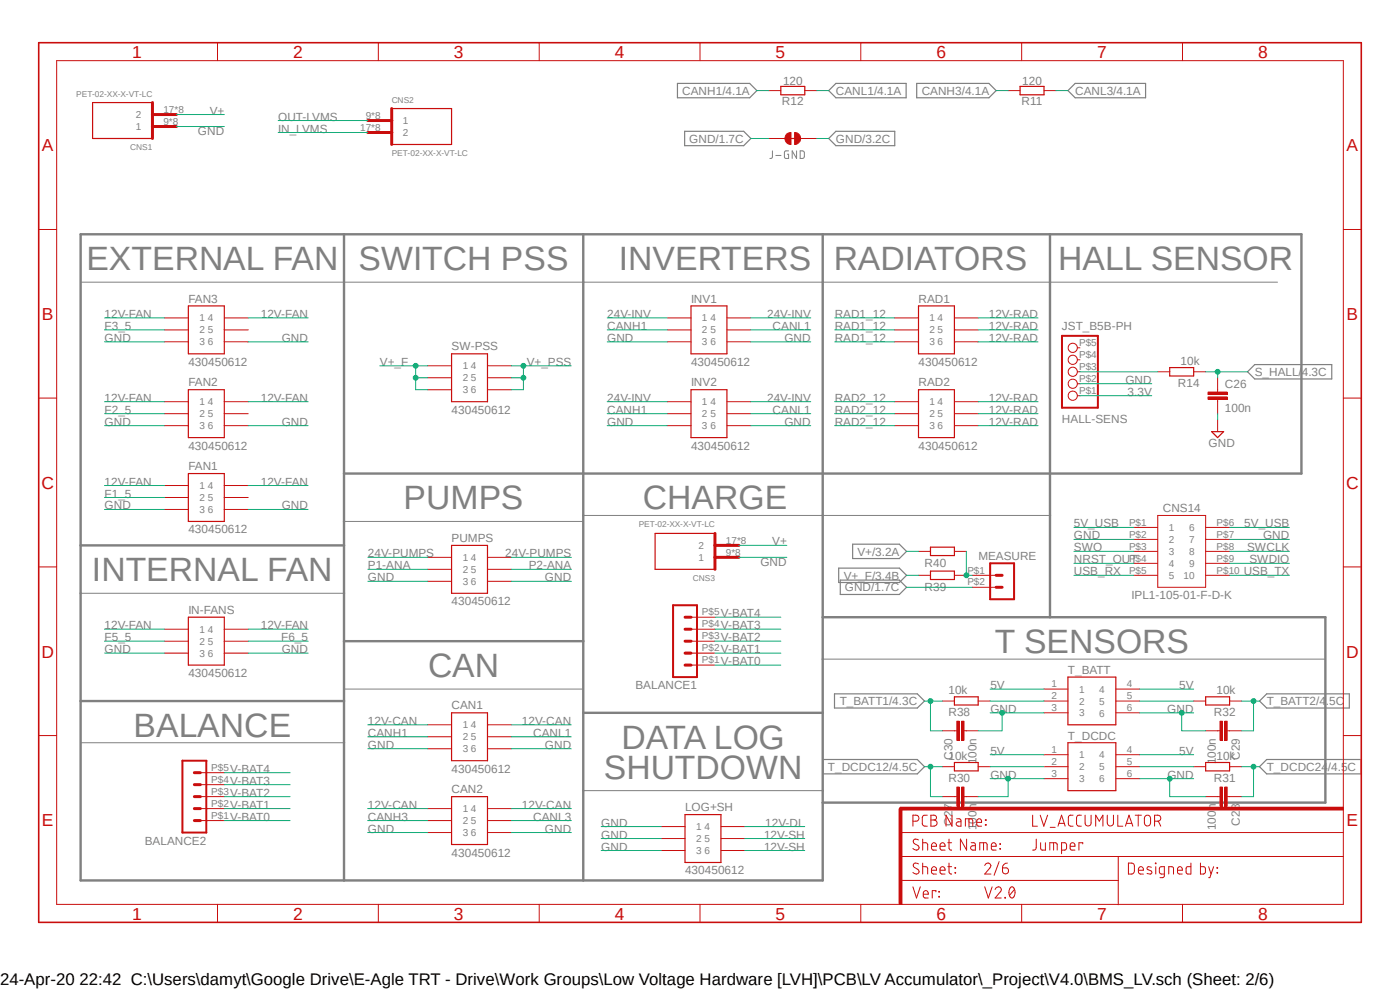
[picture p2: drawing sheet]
<svg xmlns="http://www.w3.org/2000/svg" width="297mm" height="210mm" viewBox="0 0 297 210" stroke-linecap="round" stroke-linejoin="round" font-family="sans-serif">
<path d="M7.9 8.8l281.2 187.2M289.1 8.8l-281.2 187.2" fill="none" stroke="#fff" stroke-width=".21"/>
<g fill="none" stroke="#808080" stroke-width=".21">
<path d="M163.9 32v1.3a.4 .4 0 0 1-.6 .3M164.6 33h1.1M167.3 32h-.5l-.3 .2-.1 1.1 .2 .3h.7v-.9h-.3M169 32v1.6l-.9-1.6v1.6M169.8 32h.6a1.3 1.3 0 0 1 .2 1.4l-.2 .2h-.6zM17.1 49.7v66M17.1 59.9h253.9M73 49.7v50.8M73 110.6h50.7M123.7 109.3h99.1M17.1 125.9h55.9M174.5 139.8h106.7"/>
<path d="M17.1 157.6h55.9M73 146.2h50.7M123.7 167.7h50.8"/>
</g>
<path d="M73 49.7v137.1M123.7 49.7v137.1M174.5 49.7v137.1h-157.4v-137.1h259v50.8h-203.1M222.8 49.7v81.2M17.1 115.7h55.9M73 136h50.7M174.5 130.9h106.7v39.4h-106.7M17.1 148.7h55.9M123.7 151.2h50.8" fill="none" stroke="#808080" stroke-width=".51"/>
<g fill="none" stroke="#808080" stroke-width=".25">
<path d="M143.7 17.7h15.3l1.6 1.5-1.6 1.5h-15.3zM175.8 19.2l1.5-1.5h14.9v3h-14.9zM194.5 17.7h15.3l1.5 1.5-1.5 1.5h-15.3zM226.6 19.2l1.5-1.5h14.9v3h-14.9zM145.2 27.9h12.6l1.5 1.5-1.5 1.5h-12.6zM175.8 29.4l1.5-1.5h12.5v3h-12.5zM264.7 78.9l1.5-1.6h16.3v3.1h-16.3zM180.9 115.4h9.9l1.5 1.6-1.5 1.5h-9.9zM177.9 120.5h12.9l1.5 1.5-1.5 1.6h-12.9zM178.3 123.1h12.5l1.5 1.5-1.5 1.5h-12.5zM177 147.2h17.6l1.5 1.5-1.5 1.5h-17.6zM267.2 148.7l1.5-1.5h17.6v3h-17.6z"/>
<path d="M174.6 161.1h20l1.5 1.5-1.5 1.6h-20zM267.2 162.6l1.5-1.5h20.1v3.1h-20.1z"/>
</g>
<path d="M190.8 171.5h.5v20.4h-.5z" fill-rule="evenodd" fill="#c90d0c"/>
<path d="M190.8 171.5h.5v20.4h-.5z" fill="none" stroke="#c90d0c" stroke-width=".21"/>
<path d="M191 171.2h94v.6h-94z" fill-rule="evenodd" fill="#c90d0c"/>
<g fill="none" stroke="#c90d0c" stroke-width=".21">
<path d="M12 12.9h273v179h-273zM46.1 9.1v3.8M80.3 9.1v3.8M114.4 9.1v3.8M148.5 9.1v3.8M163.1 19.2h2.6M170.7 19.2h2.6M182.6 9.1v3.8M216.7 9.1v3.8M250.9 9.1v3.8M8.2 48.7h3.8M285 48.7h3.8"/>
<path d="M8.2 84.5h3.8M285 84.5h3.8M240.5 111.9h5.1M240.5 114.4h5.1M240.5 117h5.1M240.5 119.5h5.1M245.6 109.3h10.2v15.3h-10.2zM255.8 111.9h5.1M255.8 114.4h5.1M255.8 117h5.1M255.8 119.5h5.1M8.2 120.3h3.8"/>
<path d="M240.5 122h5.1M255.8 122h5.1M285 120.3h3.8M8.2 156h3.8M285 156h3.8M191 171.2h94v.6h-94zM191.1 176.6h93.9M193.7 174.2h.6a.64 .64 0 0 0 .7-.6 .64 .64 0 0 0-.7-.7h-.6v2.4M194.9 178.2l-.3-.1a.54 .54 0 0 0-.8 .1 .54 .54 0 0 0 .2 .8l.7 .4a.59 .59 0 0 1 .1 .8 .59 .59 0 0 1-.9 0l-.2-.2M195.7 178.8h.9l.1 .2 .1 1.3M195.7 178v2.3M196.7 172.9l-.8 .1-.2 .4v1.5l.3 .3 .7 .1"/>
<path d="M197.5 172.9h.7a.51 .51 0 0 1 .5 .5 .51 .51 0 0 1-.5 .5 .66 .66 0 0 1 .6 .7 .66 .66 0 0 1-.6 .7h-.7zM197.5 173.9h.7M197.6 179.5h1.1a.55 .55 0 0 0-.4-.7 .55 .55 0 0 0-.7 .5v.7l.2 .3h.9M199.4 179.5h1.1a.55 .55 0 0 0-.4-.7 .55 .55 0 0 0-.7 .5l.1 .8 .3 .2h.7M201.1 178.8h.8M201.3 178v2a.43 .43 0 0 0 .6 .3M202 172.9v2.4l-1.3-2.4v2.4M202.9 173.7h.8l.2 .4v1.2h-.6a.47 .47 0 0 1-.5-.5 .47 .47 0 0 1 .5-.5h.6M204.8 175.3v-1.6h1.4l.2 .4v1.2M205.1 178v2.3l-1.3-2.3v2.3M205.6 173.7v1.6M206 178.8h.8l.1 .4v1.1h-.5a.47 .47 0 0 1-.5-.4 .47 .47 0 0 1 .5-.5h.5"/>
<path d="M207.2 174.5h1a.54 .54 0 0 0-.3-.8 .54 .54 0 0 0-.7 .5v.7l.2 .3 .8 .1M208.7 178.8v1.5M209 173.9l.2 .1zM209 174.9l.2 .1zM210.3 179.5h1a.54 .54 0 0 0-.3-.7 .54 .54 0 0 0-.7 .5v.7l.2 .3h.8M212.1 179l.2 .1zM219.1 172.9v2.4h1M219.8 178v1.8a.56 .56 0 0 1-.7 .5M220.7 172.9l.7 2.4 .8-2.4M220.8 178.8v1.2l.1 .3h.2h.7v-1.5M222.8 175.5h1.1M223.5 178.8v1.5"/>
<path d="M224.5 175.3l.7-2.4 .8 2.4M224.6 174.7h1.2M227 179.5h1a.54 .54 0 0 0-.3-.7 .54 .54 0 0 0-.7 .5v.7l.2 .3h.8M227.7 172.9l-.8 .1-.2 .4 .1 1.7 .9 .2M229.4 172.9l-.8 .1-.2 .4v1.5l.3 .3 .7 .1M229.7 179v-.2h-.8v1.5M230.2 172.9v1.7a.64 .64 0 0 0 .6 .6 .64 .64 0 0 0 .7-.6v-1.7M232.5 175.3v-2.4l.7 1.3 .8-1.3v2.4M234.9 172.9v1.7a.66 .66 0 0 0 .7 .6 .66 .66 0 0 0 .6-.6v-1.7M237.2 172.9v2.4h1M238.8 175.3l.7-2.4 .8 2.4M239 174.7h1.1"/>
<path d="M240.8 172.9h1.3M241.5 172.9v2.4M243 173.1a.65 .65 0 0 1 .7-.1 .65 .65 0 0 1 .4 .6v1a.66 .66 0 0 1-.7 .6 .66 .66 0 0 1-.6-.6v-1zM244.9 174.2h.7a.64 .64 0 0 0 .7-.6 .64 .64 0 0 0-.7-.7h-.7v2.4M245.7 174.2l.6 1.1M46.1 191.9v3.8M80.3 191.9v3.8M114.4 191.9v3.8M148.5 191.9v3.8M182.6 191.9v3.8M191.1 186.8h46.1M191.1 181.7h93.9"/>
<path d="M193.7 188.1l.7 2.4 .8-2.4M194.9 183.3l-.3-.2a.54 .54 0 0 0-.7 .1 .54 .54 0 0 0-.1 .7 1.75 1.75 0 0 1 1.2 1l-.1 .2a.75 .75 0 0 1-1.2 0M195.7 183.9h.7l.3 .1 .1 1.4M195.7 183.1v2.3M195.9 189.7h1a.55 .55 0 0 0-.3-.8 .55 .55 0 0 0-.7 .5v.9l.4 .2h.6M197.6 184.6h1.1a.55 .55 0 0 0-.4-.7 .55 .55 0 0 0-.7 .5l.1 .8 .3 .2h.7M198.5 189.2v-.3h-.7v1.6M199.2 189.1l.1 .1zM199.2 190.2l.1 .1zM199.4 184.6h1.1a.55 .55 0 0 0-.4-.7 .55 .55 0 0 0-.7 .5l.1 .8 .3 .2h.7M201.1 183.9h.8M201.3 183.1v1.9l.2 .3 .4 .1"/>
<path d="M202.6 184l.1 .2zM202.6 185.1l.1 .1zM207.9 180.3v-1.5h1.4l.1 .4v1.1M208.9 183.6a.63 .63 0 0 1 .9-.5 .63 .63 0 0 1 .2 1l-1.1 1.3h1.3M208.9 188.1l.8 2.4 .8-2.4M211.1 188.7a.64 .64 0 0 1 .9-.5 .64 .64 0 0 1 .2 1l-1.1 1.3h1.3M212 182.8l-1.1 2.9M212.1 180l.2 .1zM212.7 184.1h.7a.65 .65 0 0 1 .6 .7 .65 .65 0 0 1-.7 .6 .65 .65 0 0 1-.6-.7zM213.2 190.4l.1 .1zM213.7 183.1a1.01 1.01 0 0 0-1 1M214.3 188.3a.46 .46 0 0 1 .8 .2 1.46 1.46 0 0 1-.4 2 1.46 1.46 0 0 1-.4-2.2z"/>
<path d="M215.2 188.7l-1 1.2M216.7 191.9v3.8M222.7 180.3v-1.5h1.2l.3 .2 .1 1.3M225.2 180.3h.9l.1-.2 .1-.9-.2-.4h-.9v2.3M237.2 181.7v10.2M239.4 183.1h.6a.59 .59 0 0 1 .7 .6v1a.65 .65 0 0 1-.7 .7h-.6zM241.5 184.6h1.1a.55 .55 0 0 0-.4-.7 .55 .55 0 0 0-.7 .5l.1 .8 .3 .2h.7M244.3 184a.57 .57 0 0 0-1 .2l.1 .2 .8 .3 .1 .5a.71 .71 0 0 1-1 .1M245.1 183.1l.1 .1zM245.2 183.9v1.5M247 185.4h-.6l-.4-.2v-1l.2-.3h.8v1.9l-.2 .3-.7 .1M247.9 185.4v-1.5h.7l.3 .1 .1 1.4"/>
<path d="M249.8 184.6h1a.54 .54 0 0 0-.3-.7 .54 .54 0 0 0-.7 .5l.1 .8 .3 .2h.6M250.9 191.9v3.8M252.6 183.1v2.3l-.8-.1a1.36 1.36 0 0 1-.1-1.3l.3-.1h.6M254.7 183.1v2.3l.8-.1 .2-.3v-1l-.4-.1h-.6M256.4 183.9l.5 1.5M257.5 183.9l-.8 2.3h-.3M258.2 185.1l.1 .1zM258.2 184l.1 .2z"/>
</g>
<path d="M192.3 171.5h-1.2v1.3" fill="none" stroke="#c90d0c" stroke-width=".64"/>
<path d="M8.2 9.1h280.6v186.6h-280.6z" fill="none" stroke="#c90d0c" stroke-width=".34"/>
<path d="M165.7 18.3h5v1.8h-5z" fill="none" stroke="#c90d0c" stroke-width=".25"/>
<path d="M166.5 29.4h1.3v1.2a1.23 1.23 0 0 1-1.3-1.2z" fill-rule="evenodd" fill="#c90d0c"/>
<path d="M166.5 29.4h1.3v1.2a1.23 1.23 0 0 1-1.3-1.2z" fill="none" stroke="#c90d0c" stroke-width=".21"/>
<path d="M166.9 28.4l.9-.3v1.3h-1.3z" fill-rule="evenodd" fill="#c90d0c"/>
<path d="M166.9 28.4l.9-.3v1.3h-1.3z" fill="none" stroke="#c90d0c" stroke-width=".21"/>
<path d="M168.6 28.1a1.27 1.27 0 0 1 1.3 1.3 1.27 1.27 0 0 1-1.3 1.2z" fill-rule="evenodd" fill="#c90d0c"/>
<g fill="none" stroke="#c90d0c" stroke-width=".21">
<path d="M213.9 19.2h2.5M221.5 19.2h2.5M32.3 26.8h5.1M32.3 24.3h5.1M78 25.6h5.1M78 28.1h5.1M163.1 29.4h3.4M168.6 28.1a1.27 1.27 0 0 1 1.3 1.3 1.27 1.27 0 0 1-1.3 1.2zM169.8 29.4h3.5M34.9 67.4h5.1M34.9 70h5.1M34.9 72.5h5.1"/>
<path d="M47.6 67.4h5.1M47.6 70h5.1M47.6 72.5h5.1M90.7 77.6h5.1M103.4 77.6h5.1M141.5 67.4h5.1M141.5 70h5.1M141.5 72.5h5.1M154.2 67.4h5.1M154.2 70h5.1M154.2 72.5h5.1M189.8 67.4h5.1"/>
<path d="M189.8 70h5.1M189.8 72.5h5.1M202.5 67.4h5M202.5 70h5M202.5 72.5h5M228.6 78.9h.5M228.6 76.3h.5M228.6 73.8h.5M34.9 85.2h5.1M34.9 87.8h5.1M34.9 90.3h5.1M47.6 85.2h5.1"/>
<path d="M47.6 87.8h5.1M47.6 90.3h5.1M90.7 80.1h5.1M90.7 82.7h5.1M103.4 80.1h5.1M103.4 82.7h5.1M141.5 85.2h5.1M141.5 87.8h5.1M141.5 90.3h5.1M154.2 85.2h5.1M154.2 87.8h5.1M154.2 90.3h5.1"/>
<path d="M189.8 85.2h5.1M189.8 87.8h5.1M189.8 90.3h5.1M202.5 85.2h5M202.5 87.8h5M202.5 90.3h5M228.6 83.9h.5M228.6 81.4h.5M258.3 82.7v.5M258.3 84.7v.5M34.9 103h5.1M34.9 105.5h5.1"/>
<path d="M34.9 108.1h5.1M47.6 103h5.1M47.6 105.5h5.1M47.6 108.1h5.1M90.7 118.2h5.1M103.4 118.2h5.1M151.7 118.2h5.1M151.7 115.7h5.1M34.9 133.5h5.1M34.9 136h5.1M34.9 138.6h5.1M47.6 133.5h5.1"/>
<path d="M47.6 136h5.1M47.6 138.6h5.1M90.7 120.8h5.1M90.7 123.3h5.1M103.4 120.8h5.1M103.4 123.3h5.1M90.7 153.8h5.1M90.7 156.3h5.1M90.7 158.8h5.1M103.4 153.8h5.1M103.4 156.3h5.1M103.4 158.8h5.1"/>
<path d="M90.7 171.5h5.1M90.7 174.1h5.1M90.7 176.6h5.1M103.4 171.5h5.1M103.4 174.1h5.1M103.4 176.6h5.1M140.3 175.3h5M140.3 177.9h5M153 175.3h5M153 177.9h5M140.3 180.4h5M153 180.4h5"/>
<circle cx="227.6" cy="78.9" r=".98"/>
<circle cx="227.6" cy="73.8" r=".98"/>
<circle cx="227.6" cy="76.3" r=".98"/>
<circle cx="227.6" cy="81.4" r=".98"/>
<circle cx="227.6" cy="83.9" r=".98"/>
</g>
<g fill="none" stroke="#c90d0c" stroke-width=".25">
<path d="M216.4 18.3h5.1v1.8h-5.1zM32.3 21.8h-12.7v7.6h12.7M83.1 23h12.7v7.6h-12.7M167.2 29.4h1.8M40 64.9h7.6v10.2h-7.6zM95.8 75.1h7.6v10.1h-7.6zM146.6 64.9h7.6v10.2h-7.6zM194.9 64.9h7.6v10.2h-7.6zM40 82.7h7.6v10.1h-7.6zM146.6 82.7h7.6v10.1h-7.6zM194.9 82.7h7.6v10.1h-7.6zM40 100.5h7.6v10.1h-7.6z"/>
<path d="M95.8 115.7h7.6v10.2h-7.6zM151.7 113.2h-12.7v7.6h12.7M40 130.9h7.6v10.2h-7.6zM95.8 151.2h7.6v10.2h-7.6zM95.8 169h7.6v10.2h-7.6zM145.3 172.8h7.7v10.2h-7.7z"/>
</g>
<path d="M32.3 21.8v7.6M32.3 24.3h5.1M32.3 26.8h5.1M78 28.1h5.1M78 25.6h5.1M83.1 23v7.6M151.7 113.2v7.6M151.7 115.7h5.1M151.7 118.2h5.1" fill="none" stroke="#c90d0c" stroke-width=".64"/>
<path d="M225.3 71.2h7.6v15.3h-7.6z" fill="none" stroke="#c90d0c" stroke-width=".42"/>
<path d="M256.3 84.2h4v.5h-4z" fill-rule="evenodd" fill="#c90d0c"/>
<path d="M256.3 84.2h4v.5h-4z" fill="none" stroke="#c90d0c" stroke-width=".21"/>
<path d="M256.3 83.2h4v.5h-4z" fill-rule="evenodd" fill="#c90d0c"/>
<path d="M245.6 78.9h2.6M253.2 78.9h2.6M256.3 83.2h4v.5h-4zM258.3 80.1v2.6M258.3 85.2v2.6M258.3 89v2.6M202.5 169h.5M204.5 169h.5" fill="none" stroke="#c90d0c" stroke-width=".21"/>
<path d="M248.2 78h5v1.8h-5zM257 91.6h2.6l-1.3 1.2z" fill="none" stroke="#c90d0c" stroke-width=".25"/>
<path d="M204 167h.5v4h-.5z" fill-rule="evenodd" fill="#c90d0c"/>
<path d="M204 167h.5v4h-.5z" fill="none" stroke="#c90d0c" stroke-width=".21"/>
<path d="M203 167h.5v4h-.5z" fill-rule="evenodd" fill="#c90d0c"/>
<path d="M199.9 169h2.6M199.9 162.6h2.6M203 167h.5v4h-.5zM205 169h2.5M207.5 162.6h2.6M258.3 169h.5M260.3 169h.6" fill="none" stroke="#c90d0c" stroke-width=".21"/>
<path d="M202.5 161.8h5v1.7h-5z" fill="none" stroke="#c90d0c" stroke-width=".25"/>
<path d="M258.8 167h.5v4h-.5z" fill-rule="evenodd" fill="#c90d0c"/>
<path d="M258.8 167h.5v4h-.5z" fill="none" stroke="#c90d0c" stroke-width=".21"/>
<path d="M259.8 167h.5v4h-.5z" fill-rule="evenodd" fill="#c90d0c"/>
<path d="M258.3 155h.5M260.3 155h.6M253.2 162.6h2.6M255.8 169h2.5M259.8 167h.5v4h-.5zM260.9 169h2.5M260.9 162.6h2.5" fill="none" stroke="#c90d0c" stroke-width=".21"/>
<path d="M255.8 161.8h5.1v1.7h-5.1z" fill="none" stroke="#c90d0c" stroke-width=".25"/>
<path d="M258.8 153h.5v4.1h-.5z" fill-rule="evenodd" fill="#c90d0c"/>
<path d="M258.8 153h.5v4.1h-.5z" fill="none" stroke="#c90d0c" stroke-width=".21"/>
<path d="M259.8 153h.5v4.1h-.5z" fill-rule="evenodd" fill="#c90d0c"/>
<path d="M202.5 155h.5M204.5 155h.5M253.2 148.7h2.6M255.8 155h2.5M259.8 153h.5v4.1h-.5zM260.9 155h2.5M260.9 148.7h2.5" fill="none" stroke="#c90d0c" stroke-width=".21"/>
<path d="M255.8 147.8h5.1v1.8h-5.1z" fill="none" stroke="#c90d0c" stroke-width=".25"/>
<path d="M204 153h.5v4.1h-.5z" fill-rule="evenodd" fill="#c90d0c"/>
<path d="M204 153h.5v4.1h-.5z" fill="none" stroke="#c90d0c" stroke-width=".21"/>
<path d="M203 153h.5v4.1h-.5z" fill-rule="evenodd" fill="#c90d0c"/>
<g fill="none" stroke="#c90d0c" stroke-width=".21">
<path d="M194.9 117h2.5M202.5 117h2.5M146.6 138.6h5.1M146.6 136h5.1M146.6 133.5h5.1M146.6 130.9h5.1M194.9 122h2.5M202.5 122h2.5M206.2 122h5.1M206.2 124.6h5.1M146.6 141.1h5.1M199.9 155h2.6"/>
<path d="M199.9 148.7h2.6M203 153h.5v4.1h-.5zM205 155h2.5M207.5 148.7h2.6M221.5 148.7h5.1M221.5 146.2h5.1M221.5 151.2h5.1M236.7 148.7h5.1M236.7 146.2h5.1M236.7 151.2h5.1M42.5 174.1h5.1M42.5 171.5h5.1"/>
<path d="M42.5 169h5.1M42.5 166.5h5.1M42.5 163.9h5.1M221.5 160.1h5.1M221.5 162.6h5.1M221.5 165.2h5.1M236.7 160.1h5.1M236.7 162.6h5.1M236.7 165.2h5.1"/>
</g>
<path d="M197.4 116.1h5.1v1.8h-5.1zM197.4 121.2h5.1v1.7h-5.1zM202.5 147.8h5v1.8h-5zM226.6 143.6h10.1v10.2h-10.1zM226.6 157.6h10.1v10.1h-10.1z" fill="none" stroke="#c90d0c" stroke-width=".25"/>
<path d="M210.1 119.5h5v7.6h-5zM142.8 128.4h5.1v15.2h-5.1zM38.7 161.4h5.1v15.2h-5.1z" fill="none" stroke="#c90d0c" stroke-width=".42"/>
<path d="M145.3 133.5h1.3M145.3 130.9h1.3M145.3 136h1.3M145.3 138.6h1.3M211.3 124.6h1.3M211.3 122h1.3M145.3 141.1h1.3M41.2 166.5h1.3M41.2 163.9h1.3M41.2 169h1.3M41.2 171.5h1.3M41.2 174.1h1.3" fill="none" stroke="#c90d0c" stroke-width=".64"/>
<g fill="none" stroke="#0dab76" stroke-width=".21">
<path d="M37.4 26.8h10.2M159.3 29.4h3.8M173.3 29.4h2.5M22.2 72.5h12.7M52.7 72.5h12.7M128.8 72.5h12.7M159.3 72.5h12.7M22.2 90.3h12.7M52.7 90.3h12.7M128.8 90.3h12.7M159.3 90.3h12.7M229.1 81.4h15.2"/>
<path d="M22.2 108.1h12.7M52.7 108.1h12.7M156.8 118.2h10.1M227.8 114.4h12.7M260.9 114.4h12.7M22.2 138.6h12.7M52.7 138.6h12.7M78 123.3h12.7M108.5 123.3h12.7M78 158.8h12.7M108.5 158.8h12.7M210.1 151.2h11.4"/>
<path d="M212.6 151.2v3.8h-5.1M78 176.6h12.7M108.5 176.6h12.7"/>
</g>
<circle cx="212.6" cy="151.2" r=".51" fill="#0dab76"/>
<g fill="none" stroke="#0dab76" stroke-width=".21">
<path d="M241.8 151.2h11.4M250.7 151.2v3.8h5.1"/>
<circle cx="212.6" cy="151.2" r=".51"/>
</g>
<circle cx="250.7" cy="151.2" r=".51" fill="#0dab76"/>
<g fill="none" stroke="#0dab76" stroke-width=".21">
<path d="M127.6 175.3h12.7M127.6 177.9h12.7M210.1 165.2h11.4M213.9 165.2v3.8h-6.4M127.6 180.4h12.7"/>
<circle cx="250.7" cy="151.2" r=".51"/>
</g>
<circle cx="213.9" cy="165.2" r=".51" fill="#0dab76"/>
<g fill="none" stroke="#0dab76" stroke-width=".21">
<path d="M258.3 87.8v1.2M192.3 124.6h13.9M241.8 165.2h11.4M248.2 165.2v3.8h7.6"/>
<circle cx="213.9" cy="165.2" r=".51"/>
</g>
<circle cx="248.2" cy="165.2" r=".51" fill="#0dab76"/>
<g fill="none" stroke="#0dab76" stroke-width=".21">
<path d="M37.4 24.3h10.2M108.5 77.6h12.7M111 80.1v2.6h-2.5M156.8 115.7h10.1M192.3 117h2.6"/>
<circle cx="248.2" cy="165.2" r=".51"/>
</g>
<circle cx="111" cy="77.6" r=".51" fill="#0dab76"/>
<g fill="none" stroke="#0dab76" stroke-width=".21">
<path d="M111 77.6v2.5h-2.5"/>
<circle cx="111" cy="77.6" r=".51"/>
</g>
<circle cx="111" cy="80.1" r=".51" fill="#0dab76"/>
<g fill="none" stroke="#0dab76" stroke-width=".21">
<path d="M160.6 19.2h2.5M173.3 19.2h2.5M128.8 70h12.7M159.3 70h12.7M255.8 78.9h8.9M258.3 78.9v1.2M128.8 87.8h12.7M159.3 87.8h12.7M229.1 83.9h15.2M78 156.3h12.7M108.5 156.3h12.7"/>
<circle cx="111" cy="80.1" r=".51"/>
</g>
<circle cx="258.3" cy="78.9" r=".51" fill="#0dab76"/>
<g fill="none" stroke="#0dab76" stroke-width=".21">
<path d="M211.3 19.2h2.6M224 19.2h2.6M59 28.1h19M22.2 67.4h12.7M22.2 70h12.7M52.7 67.4h12.7M128.8 67.4h12.7M159.3 67.4h12.7M177.1 67.4h12.7M177.1 70h12.7M177.1 72.5h12.7M207.5 67.4h12.7"/>
<path d="M207.5 70h12.7M207.5 72.5h12.7M22.2 85.2h12.7M22.2 87.8h12.7M52.7 85.2h12.7M128.8 85.2h12.7M159.3 85.2h12.7M177.1 85.2h12.7M177.1 87.8h12.7M177.1 90.3h12.7M207.5 85.2h12.7M207.5 87.8h12.7"/>
<path d="M207.5 90.3h12.7M22.2 103h12.7M52.7 103h12.7M78 118.2h12.7M108.5 118.2h12.7M227.8 111.9h12.7M227.8 119.5h12.7M227.8 117h12.7M260.9 111.9h12.7M260.9 119.5h12.7M260.9 117h12.7M22.2 133.5h12.7"/>
<path d="M22.2 136h12.7M52.7 133.5h12.7M52.7 136h12.7M151.7 133.5h14M151.7 136h14M151.7 138.6h14M151.7 130.9h14M227.8 122h12.7M260.9 122h12.7M78 153.8h12.7M108.5 153.8h12.7M151.7 141.1h14"/>
<path d="M196.1 148.7h3.8M197.4 148.7v6.3h2.5M210.1 146.2h11.4M241.8 146.2h11.4M47.6 174.1h14M47.6 171.5h14M47.6 169h14M47.6 166.5h14M47.6 163.9h14M78 174.1h12.7M78 171.5h12.7M108.5 174.1h12.7"/>
<path d="M108.5 171.5h12.7M210.1 160.1h11.4M241.8 160.1h11.4"/>
<circle cx="258.3" cy="78.9" r=".51"/>
</g>
<circle cx="197.4" cy="148.7" r=".51" fill="#0dab76"/>
<g fill="none" stroke="#0dab76" stroke-width=".21">
<path d="M263.4 148.7h3.8M265.9 148.7v6.3h-2.5"/>
<circle cx="197.4" cy="148.7" r=".51"/>
</g>
<circle cx="265.9" cy="148.7" r=".51" fill="#0dab76"/>
<g fill="none" stroke="#0dab76" stroke-width=".21">
<path d="M59 25.6h19M80.6 77.6h10.1M88.2 80.1v2.6h2.5M158 177.9h12.7M158 180.4h12.7"/>
<circle cx="265.9" cy="148.7" r=".51"/>
</g>
<circle cx="88.2" cy="77.6" r=".51" fill="#0dab76"/>
<g fill="none" stroke="#0dab76" stroke-width=".21">
<path d="M88.2 77.6v2.5h2.5"/>
<circle cx="88.2" cy="77.6" r=".51"/>
</g>
<circle cx="88.2" cy="80.1" r=".51" fill="#0dab76"/>
<g fill="none" stroke="#0dab76" stroke-width=".21">
<path d="M78 120.8h12.7M108.5 120.8h12.7M192.3 122h2.6M158 175.3h12.7M196.1 162.6h3.8M197.4 162.6v6.4h2.5"/>
<circle cx="88.2" cy="80.1" r=".51"/>
</g>
<circle cx="197.4" cy="162.6" r=".51" fill="#0dab76"/>
<g fill="none" stroke="#0dab76" stroke-width=".21">
<path d="M263.4 162.6h3.8M265.9 162.6v6.4h-2.5"/>
<circle cx="197.4" cy="162.6" r=".51"/>
</g>
<circle cx="265.9" cy="162.6" r=".51" fill="#0dab76"/>
<g fill="none" stroke="#0dab76" stroke-width=".21">
<path d="M229.1 78.9h16.5M22.2 105.5h12.7M205 117v5h1.2M210.1 148.7h11.4M241.8 148.7h11.4M210.1 162.6h11.4M241.8 162.6h11.4"/>
<circle cx="265.9" cy="162.6" r=".51"/>
</g>
<circle cx="205" cy="122" r=".51" fill="#0dab76"/>
<circle cx="205" cy="122" r=".51" fill="none" stroke="#0dab76" stroke-width=".21"/>
<g font-size="7.2" fill="#808080">
<text x="18.3" y="57.3">EXTERNAL FAN</text>
<text x="76.1" y="57.3">SWITCH PSS</text>
<text x="131.3" y="57.3">INVERTERS</text>
<text x="176.9" y="57.3">RADIATORS</text>
<text x="224.5" y="57.3">HALL SENSOR</text>
<text x="85.6" y="108.1">PUMPS</text>
<text x="136.4" y="108.1">CHARGE</text>
<text x="19.5" y="123.3">INTERNAL FAN</text>
<text x="90.8" y="143.6">CAN</text>
<text x="211" y="138.6">T SENSORS</text>
<text x="28.3" y="156.3">BALANCE</text>
<text x="131.8" y="158.8">DATA LOG</text>
<text x="128.1" y="165.2">SHUTDOWN</text>
</g>
<g font-size="3.7" fill="#c90d0c">
<text x="28.1" y="12.3">1</text>
<text x="62.2" y="12.3">2</text>
<text x="96.3" y="12.3">3</text>
<text x="130.4" y="12.3">4</text>
<text x="164.5" y="12.3">5</text>
<text x="198.7" y="12.3">6</text>
<text x="232.8" y="12.3">7</text>
<text x="266.9" y="12.3">8</text>
<text x="8.9" y="32.1">A</text>
<text x="285.7" y="32.1">A</text>
<text x="8.9" y="67.9">B</text>
<text x="285.7" y="67.9">B</text>
<text x="8.8" y="103.7">C</text>
<text x="285.6" y="103.7">C</text>
<text x="8.8" y="139.5">D</text>
<text x="285.6" y="139.5">D</text>
<text x="8.9" y="175.3">E</text>
<text x="285.7" y="175.3">E</text>
<text x="28.1" y="195.1">1</text>
<text x="62.2" y="195.1">2</text>
<text x="96.3" y="195.1">3</text>
<text x="130.4" y="195.1">4</text>
<text x="164.5" y="195.1">5</text>
<text x="198.7" y="195.1">6</text>
<text x="232.8" y="195.1">7</text>
<text x="266.9" y="195.1">8</text>
</g>
<text font-size="3.6" x="0" y="208.9">24-Apr-20 22:42 C:\Users\damyt\Google Drive\E-Agle TRT - Drive\Work Groups\Low Voltage Hardware [LVH]\PCB\LV Accumulator\_Project\V4.0\BMS_LV.sch (Sheet: 2/6)</text>
<g font-size="2.5" fill="#808080">
<text x="166.1" y="17.9">120</text>
<text x="216.9" y="17.9">120</text>
<text x="144.7" y="20.1">CANH1/4.1A</text>
<text x="165.9" y="22.3">R12</text>
<text x="177.3" y="20.1">CANL1/4.1A</text>
<text x="195.5" y="20.1">CANH3/4.1A</text>
<text x="216.7" y="22.3">R11</text>
<text x="228.1" y="20.1">CANL3/4.1A</text>
<text x="42" y="28.6">GND</text>
<text x="44.5" y="24.3">V+</text>
<text x="59" y="28.1">IN_LVMS</text>
<text x="59" y="25.6">OUT-LVMS</text>
<text x="146.2" y="30.3">GND/1.7C</text>
<text x="177.3" y="30.3">GND/3.2C</text>
<text x="40" y="64.2">FAN3</text>
<text x="146.6" y="64.2">INV1</text>
<text x="194.9" y="64.2">RAD1</text>
<text x="22.2" y="67.4">12V-FAN</text>
<text x="22.2" y="70">F3_5</text>
<text x="55.3" y="67.4">12V-FAN</text>
<text x="128.8" y="70">CANH1</text>
<text x="128.8" y="67.4">24V-INV</text>
<text x="162.7" y="67.4">24V-INV</text>
<text x="163.9" y="70">CANL1</text>
<text x="177.1" y="67.4">RAD1_12</text>
<text x="177.1" y="70">RAD1_12</text>
<text x="209.8" y="67.4">12V-RAD</text>
<text x="209.8" y="70">12V-RAD</text>
<text x="225.3" y="70">JST_B5B-PH</text>
<text x="22.2" y="72.5">GND</text>
<text x="40" y="77.6">430450612</text>
<text x="59.8" y="72.5">GND</text>
<text x="80.6" y="77.6">V+_F</text>
<text x="95.8" y="74.3">SW-PSS</text>
<text x="111.8" y="77.6">V+_PSS</text>
<text x="128.8" y="72.5">GND</text>
<text x="146.6" y="77.6">430450612</text>
<text x="166.4" y="72.5">GND</text>
<text x="177.1" y="72.5">RAD1_12</text>
<text x="194.9" y="77.6">430450612</text>
<text x="209.8" y="72.5">12V-RAD</text>
<text x="250.4" y="77.3">10k</text>
<text x="40" y="81.9">FAN2</text>
<text x="146.6" y="81.9">INV2</text>
<text x="194.9" y="81.9">RAD2</text>
<text x="238.8" y="81.4">GND</text>
<text x="239.2" y="83.9">3.3V</text>
<text x="249.9" y="82.2">R14</text>
<text x="259.8" y="82.3">C26</text>
<text x="266.2" y="79.8">S_HALL/4.3C</text>
<text x="22.2" y="85.2">12V-FAN</text>
<text x="22.2" y="87.8">F2_5</text>
<text x="55.3" y="85.2">12V-FAN</text>
<text x="95.8" y="87.8">430450612</text>
<text x="128.8" y="87.8">CANH1</text>
<text x="128.8" y="85.2">24V-INV</text>
<text x="162.7" y="85.2">24V-INV</text>
<text x="163.9" y="87.8">CANL1</text>
<text x="177.1" y="85.2">RAD2_12</text>
<text x="177.1" y="87.8">RAD2_12</text>
<text x="209.8" y="85.2">12V-RAD</text>
<text x="209.8" y="87.8">12V-RAD</text>
<text x="225.3" y="89.7">HALL-SENS</text>
<text x="259.8" y="87.4">100n</text>
<text x="22.2" y="90.3">GND</text>
<text x="40" y="95.4">430450612</text>
<text x="59.8" y="90.3">GND</text>
<text x="128.8" y="90.3">GND</text>
<text x="146.6" y="95.4">430450612</text>
<text x="166.4" y="90.3">GND</text>
<text x="177.1" y="90.3">RAD2_12</text>
<text x="194.9" y="95.4">430450612</text>
<text x="209.8" y="90.3">12V-RAD</text>
<text x="256.4" y="94.7">GND</text>
<text x="40" y="99.7">FAN1</text>
<text x="22.2" y="103">12V-FAN</text>
<text x="22.2" y="105.5">F1_5</text>
<text x="55.3" y="103">12V-FAN</text>
<text x="22.2" y="108.1">GND</text>
<text x="40" y="113.2">430450612</text>
<text x="59.8" y="108.1">GND</text>
<text x="227.8" y="111.9">5V_USB</text>
<text x="246.7" y="108.6">CNS14</text>
<text x="264" y="111.9">5V_USB</text>
<text x="78.1" y="118.2">24V-PUMPS</text>
<text x="95.8" y="114.9">PUMPS</text>
<text x="107.2" y="118.2">24V-PUMPS</text>
<text x="163.8" y="115.7">V+</text>
<text x="181.9" y="117.9">V+/3.2A</text>
<text x="207.6" y="118.7">MEASURE</text>
<text x="227.8" y="114.4">GND</text>
<text x="227.8" y="119.5">NRST_OUT</text>
<text x="227.8" y="117">SWO</text>
<text x="264.6" y="117">SWCLK</text>
<text x="265.1" y="119.5">SWDIO</text>
<text x="268" y="114.4">GND</text>
<text x="78.1" y="123.3">GND</text>
<text x="78.1" y="120.8">P1-ANA</text>
<text x="112.2" y="120.8">P2-ANA</text>
<text x="115.6" y="123.3">GND</text>
<text x="161.3" y="120">GND</text>
<text x="179" y="122.9">V+_F/3.4B</text>
<text x="179.2" y="125.5">GND/1.7C</text>
<text x="196.1" y="125.3">R39</text>
<text x="196.1" y="120.2">R40</text>
<text x="227.8" y="122">USB_RX</text>
<text x="263.9" y="122">USB_TX</text>
<text x="40" y="130.2">IN-FANS</text>
<text x="95.8" y="128.4">430450612</text>
<text x="153" y="130.9">V-BAT4</text>
<text x="240.1" y="127.1">IPL1-105-01-F-D-K</text>
<text x="22.2" y="133.5">12V-FAN</text>
<text x="22.2" y="136">F5_5</text>
<text x="55.3" y="133.5">12V-FAN</text>
<text x="59.6" y="136">F6_5</text>
<text x="153" y="136">V-BAT2</text>
<text x="153" y="133.5">V-BAT3</text>
<text x="22.2" y="138.6">GND</text>
<text x="40" y="143.6">430450612</text>
<text x="59.8" y="138.6">GND</text>
<text x="153" y="141.1">V-BAT0</text>
<text x="153" y="138.6">V-BAT1</text>
<text x="226.6" y="143">T_BATT</text>
<text x="134.8" y="146.2">BALANCE1</text>
<text x="178.1" y="149.6">T_BATT1/4.3C</text>
<text x="201.2" y="147.2">10k</text>
<text x="210.1" y="146.2">5V</text>
<text x="250.2" y="146.2">5V</text>
<text x="258.1" y="147.2">10k</text>
<text x="268.7" y="149.6">T_BATT2/4.5C</text>
<text x="78.1" y="153.8">12V-CAN</text>
<text x="95.8" y="150.5">CAN1</text>
<text x="110.7" y="153.8">12V-CAN</text>
<text x="201.2" y="152">R38</text>
<text x="210.1" y="151.3">GND</text>
<text x="247.6" y="151.3">GND</text>
<text x="257.5" y="152">R32</text>
<text x="78.1" y="158.8">GND</text>
<text x="78.1" y="156.3">CANH1</text>
<text x="113.1" y="156.3">CANL1</text>
<text x="115.6" y="158.8">GND</text>
<text x="201.2" y="161.1">10k</text>
<text x="202.1" y="161.2" transform="rotate(-90 202.1 161.2)">C30</text>
<text x="210.1" y="160.1">5V</text>
<text x="226.6" y="156.9">T_DCDC</text>
<text x="250.2" y="160.1">5V</text>
<text x="258.1" y="161.1">10k</text>
<text x="263" y="161.2" transform="rotate(-90 263 161.2)">C29</text>
<text x="48.9" y="166.5">V-BAT3</text>
<text x="48.9" y="163.9">V-BAT4</text>
<text x="95.8" y="163.9">430450612</text>
<text x="175.6" y="163.5">T_DCDC12/4.5C</text>
<text x="201.2" y="165.9">R30</text>
<text x="207.2" y="162.1" transform="rotate(-90 207.2 162.1)">100n</text>
<text x="210.1" y="165.2">GND</text>
<text x="247.7" y="165.2">GND</text>
<text x="257.5" y="165.9">R31</text>
<text x="257.9" y="162.1" transform="rotate(-90 257.9 162.1)">100n</text>
<text x="268.7" y="163.5">T_DCDC24/4.5C</text>
<text x="48.9" y="171.5">V-BAT1</text>
<text x="48.9" y="169">V-BAT2</text>
<text x="78.1" y="171.5">12V-CAN</text>
<text x="95.8" y="168.2">CAN2</text>
<text x="110.7" y="171.5">12V-CAN</text>
<text x="145.3" y="172">LOG+SH</text>
<text x="30.7" y="179.2">BALANCE2</text>
<text x="48.9" y="174.1">V-BAT0</text>
<text x="78.1" y="176.6">GND</text>
<text x="78.1" y="174.1">CANH3</text>
<text x="113.1" y="174.1">CANL3</text>
<text x="115.6" y="176.6">GND</text>
<text x="127.6" y="175.3">GND</text>
<text x="127.6" y="177.9">GND</text>
<text x="162.1" y="177.9">12V-SH</text>
<text x="162.4" y="175.3">12V-DL</text>
<text x="202.1" y="175.1" transform="rotate(-90 202.1 175.1)">C27</text>
<text x="207.2" y="176.1" transform="rotate(-90 207.2 176.1)">100n</text>
<text x="257.9" y="176.1" transform="rotate(-90 257.9 176.1)">100n</text>
<text x="263" y="175.1" transform="rotate(-90 263 175.1)">C28</text>
<text x="95.8" y="181.7">430450612</text>
<text x="127.6" y="180.4">GND</text>
<text x="145.3" y="185.5">430450612</text>
<text x="162.1" y="180.4">12V-SH</text>
</g>
<g font-size="2.1" fill="#808080">
<text x="34.7" y="24">17*8</text>
<text x="28.8" y="27.6">1</text>
<text x="28.8" y="25.1">2</text>
<text x="34.7" y="26.5">9*8</text>
<text x="76.4" y="27.8">17*8</text>
<text x="77.6" y="25.2">9*8</text>
<text x="85.5" y="26.3">1</text>
<text x="85.5" y="28.9">2</text>
<text x="42.3" y="68.2">1</text>
<text x="42.3" y="70.7">2</text>
<text x="44.1" y="68.2">4</text>
<text x="44.1" y="70.7">5</text>
<text x="148.9" y="68.2">1</text>
<text x="148.9" y="70.7">2</text>
<text x="150.7" y="68.2">4</text>
<text x="150.7" y="70.7">5</text>
<text x="197.2" y="68.2">1</text>
<text x="197.2" y="70.7">2</text>
<text x="198.9" y="68.2">4</text>
<text x="198.9" y="70.7">5</text>
<text x="42.3" y="73.3">3</text>
<text x="44.1" y="73.3">6</text>
<text x="148.9" y="73.3">3</text>
<text x="150.7" y="73.3">6</text>
<text x="197.2" y="73.3">3</text>
<text x="198.9" y="73.3">6</text>
<text x="228.9" y="76">P$4</text>
<text x="228.9" y="73.4">P$5</text>
<text x="98.2" y="78.4">1</text>
<text x="98.2" y="80.9">2</text>
<text x="98.2" y="83.4">3</text>
<text x="99.9" y="78.4">4</text>
<text x="99.9" y="80.9">5</text>
<text x="99.9" y="83.4">6</text>
<text x="228.9" y="83.6">P$1</text>
<text x="228.9" y="81.1">P$2</text>
<text x="228.9" y="78.5">P$3</text>
<text x="42.3" y="86">1</text>
<text x="42.3" y="88.5">2</text>
<text x="44.1" y="86">4</text>
<text x="44.1" y="88.5">5</text>
<text x="148.9" y="86">1</text>
<text x="148.9" y="88.5">2</text>
<text x="150.7" y="86">4</text>
<text x="150.7" y="88.5">5</text>
<text x="197.2" y="86">1</text>
<text x="197.2" y="88.5">2</text>
<text x="198.9" y="86">4</text>
<text x="198.9" y="88.5">5</text>
<text x="42.3" y="91.1">3</text>
<text x="44.1" y="91.1">6</text>
<text x="148.9" y="91.1">3</text>
<text x="150.7" y="91.1">6</text>
<text x="197.2" y="91.1">3</text>
<text x="198.9" y="91.1">6</text>
<text x="42.3" y="103.8">1</text>
<text x="42.3" y="106.3">2</text>
<text x="44.1" y="103.8">4</text>
<text x="44.1" y="106.3">5</text>
<text x="42.3" y="108.8">3</text>
<text x="44.1" y="108.8">6</text>
<text x="239.5" y="111.5">P$1</text>
<text x="247.9" y="112.6">1</text>
<text x="252.3" y="112.6">6</text>
<text x="258.1" y="111.5">P$6</text>
<text x="98.2" y="119">1</text>
<text x="99.9" y="119">4</text>
<text x="148.2" y="119">1</text>
<text x="148.2" y="116.5">2</text>
<text x="154" y="117.9">9*8</text>
<text x="154" y="115.4">17*8</text>
<text x="239.5" y="114.1">P$2</text>
<text x="239.5" y="116.6">P$3</text>
<text x="239.5" y="119.1">P$4</text>
<text x="247.9" y="115.2">2</text>
<text x="247.9" y="117.7">3</text>
<text x="252.3" y="115.2">7</text>
<text x="252.3" y="117.7">8</text>
<text x="258.1" y="114.1">P$7</text>
<text x="258.1" y="116.6">P$8</text>
<text x="258.1" y="119.1">P$9</text>
<text x="98.2" y="121.5">2</text>
<text x="98.2" y="124.1">3</text>
<text x="99.9" y="121.5">5</text>
<text x="99.9" y="124.1">6</text>
<text x="205.2" y="121.7">P$1</text>
<text x="205.2" y="124.2">P$2</text>
<text x="239.5" y="121.7">P$5</text>
<text x="247.9" y="120.3">4</text>
<text x="247.9" y="122.8">5</text>
<text x="251.1" y="122.8">10</text>
<text x="252.3" y="120.3">9</text>
<text x="258.1" y="121.7">P$10</text>
<text x="148.9" y="130.6">P$5</text>
<text x="42.3" y="134.2">1</text>
<text x="42.3" y="136.8">2</text>
<text x="44.1" y="134.2">4</text>
<text x="44.1" y="136.8">5</text>
<text x="148.9" y="135.6">P$3</text>
<text x="148.9" y="133.1">P$4</text>
<text x="42.3" y="139.3">3</text>
<text x="44.1" y="139.3">6</text>
<text x="148.9" y="140.7">P$1</text>
<text x="148.9" y="138.2">P$2</text>
<text x="223.1" y="145.8">1</text>
<text x="223.1" y="148.3">2</text>
<text x="228.9" y="146.9">1</text>
<text x="228.9" y="149.5">2</text>
<text x="233.2" y="146.9">4</text>
<text x="233.2" y="149.5">5</text>
<text x="239.1" y="145.8">4</text>
<text x="239.1" y="148.3">5</text>
<text x="98.2" y="154.5">1</text>
<text x="99.9" y="154.5">4</text>
<text x="223.1" y="150.9">3</text>
<text x="228.9" y="152">3</text>
<text x="233.2" y="152">6</text>
<text x="239.1" y="150.9">6</text>
<text x="98.2" y="157.1">2</text>
<text x="98.2" y="159.6">3</text>
<text x="99.9" y="157.1">5</text>
<text x="99.9" y="159.6">6</text>
<text x="223.1" y="159.8">1</text>
<text x="228.9" y="160.9">1</text>
<text x="233.2" y="160.9">4</text>
<text x="239.1" y="159.8">4</text>
<text x="44.8" y="166.1">P$4</text>
<text x="44.8" y="163.6">P$5</text>
<text x="223.1" y="162.3">2</text>
<text x="223.1" y="164.8">3</text>
<text x="228.9" y="163.4">2</text>
<text x="228.9" y="165.9">3</text>
<text x="233.2" y="163.4">5</text>
<text x="233.2" y="165.9">6</text>
<text x="239.1" y="162.3">5</text>
<text x="239.1" y="164.8">6</text>
<text x="44.8" y="173.7">P$1</text>
<text x="44.8" y="171.2">P$2</text>
<text x="44.8" y="168.7">P$3</text>
<text x="98.2" y="172.3">1</text>
<text x="99.9" y="172.3">4</text>
<text x="98.2" y="174.8">2</text>
<text x="98.2" y="177.4">3</text>
<text x="99.9" y="174.8">5</text>
<text x="99.9" y="177.4">6</text>
<text x="147.7" y="176.1">1</text>
<text x="147.7" y="178.6">2</text>
<text x="149.4" y="176.1">4</text>
<text x="149.4" y="178.6">5</text>
<text x="147.7" y="181.2">3</text>
<text x="149.4" y="181.2">6</text>
</g>
<g font-size="1.8" fill="#808080">
<text x="16.2" y="20.5">PET-02-XX-X-VT-LC</text>
<text x="83.1" y="21.8">CNS2</text>
<text x="27.6" y="31.9">CNS1</text>
<text x="83.1" y="33.2">PET-02-XX-X-VT-LC</text>
<text x="135.5" y="111.9">PET-02-XX-X-VT-LC</text>
<text x="147" y="123.3">CNS3</text>
</g>
</svg>
